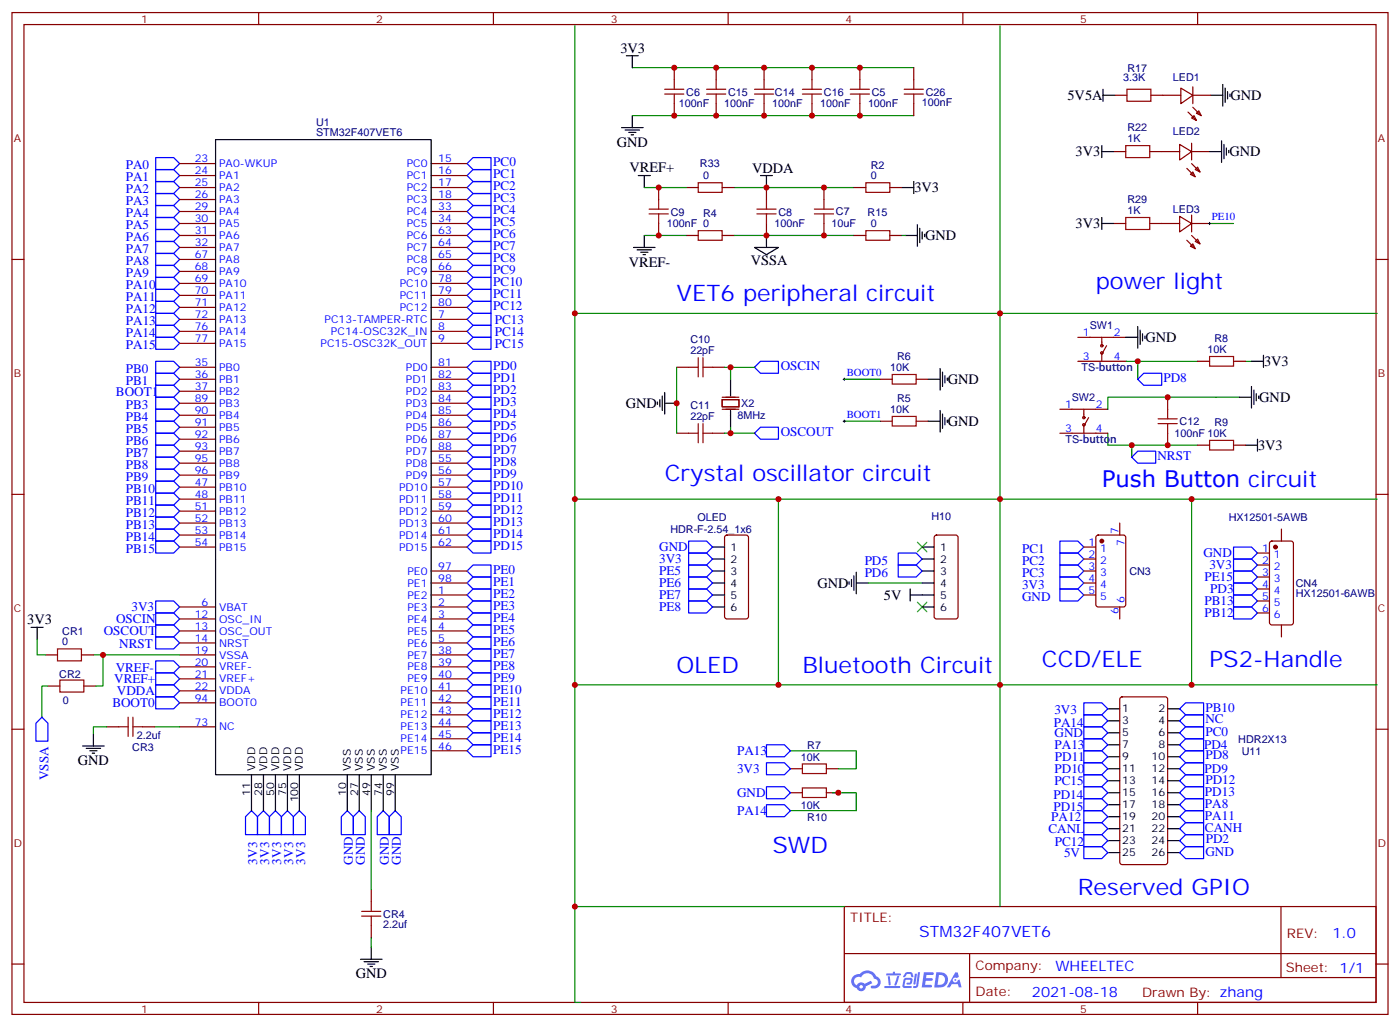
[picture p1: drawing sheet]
<svg xmlns="http://www.w3.org/2000/svg" width="412mm" height="302mm" viewBox="0 0 412 302" stroke-linecap="round" stroke-linejoin="round" font-family="sans-serif">
<g fill="none" stroke="#870000" stroke-width=".35">
<path d="M3.5 3.7h405.4v294.9h-405.4zM7.1 7.2h398.2v287.9h-398.2zM76.2 3.7v3.5M145.3 3.7v3.5M214.5 3.7v3.5M283.6 3.7v3.5M352.8 3.7v3.5M3.5 76.4h3.6M405.3 76.4h3.6M3.5 145.5h3.6M405.3 145.5h3.6M3.5 214.7h3.6"/>
<path d="M405.3 214.7h3.6M248.7 266.9h156.6v28.2h-156.6zM377.3 266.9v20.9M3.5 283.8h3.6M76.2 295.1v3.5M145.3 295.1v3.5M214.5 295.1v3.5M248.7 280.7h156.5M283.6 295.1v3.5M285.6 287.8h119.6M285.6 280.7v14.1M352.8 295.1v3.5"/>
<path d="M405.3 283.8h3.6"/>
</g>
<g fill="#5487ff">
<path d="M272.1 286.2h2.6l.3 .2-.1 .6h-2l-.1 .9h1.6l.4 .4-.4 .4h-1.7l-.2 1.2 1.8 .1 .3 .3-.2 .3-2.9 .1z"/>
<path d="M281.4 286.3h.7l.4 1.3-.7 .3a.74 .74 0 0 0-1.1 .3 .74 .74 0 0 0 .5 1.1 .74 .74 0 0 0 .9-.7l.5-.3 .7 2.4h-.9l-.2-1h-1.9l-.5 1h-.9z"/>
<path d="M269.5 286.7h.6l-.4 2.9a.31 .31 0 0 1-.3 .3 .31 .31 0 0 1-.3-.4z"/>
<path d="M270.4 286.2h.6l-.5 3.9a.89 .89 0 0 1-.7 .7 .89 .89 0 0 1-.9-.3l1-.4z"/>
<path d="M266.8 286.4l.6-.3 1.2 .2 .5 1.2-.6 .2-.4-1-1 .2a.95 .95 0 0 1-1 .8l-.1-.2z"/>
<path d="M266.4 288l1.8-.1a1.04 1.04 0 0 1 .6 1.1 1.04 1.04 0 0 1-.8 .8h-.7a.29 .29 0 0 1-.3-.3 .29 .29 0 0 1 .3-.2l.7-.1 .2-.8-1.4 .1-.4 1.7 1.9 .1a.29 .29 0 0 1 .3 .3 .29 .29 0 0 1-.3 .3l-2-.1-.4-.2 .2-2.1z"/>
<path d="M260.5 290.3h4.4a.3 .3 0 0 1 .3 .3 .3 .3 0 0 1-.3 .3h-4.3z"/>
<path d="M264.3 287.3h.6l-.5 1.7a1.02 1.02 0 0 1-.7 1.2l-.2-.3z"/>
<path d="M261.5 287.4h.6l.3 2.4-.3 .3-.3-.2z"/>
<path d="M261.1 286.6h1.9l.2-.6h.5l-.1 .6h1.5a.29 .29 0 0 1 .3 .3 .29 .29 0 0 1-.3 .2h-3.9z"/>
<path d="M275.8 286.2l-.6 4.5h1.4a2.27 2.27 0 0 0 2.7-2.3 2.27 2.27 0 0 0-2.7-2.2zM276.6 287a1.5 1.5 0 0 1 1.8 1.5 1.5 1.5 0 0 1-1.9 1.4h-.3z"/>
<path d="M251.4 287.4a2.09 2.09 0 0 0 1 3.5 1.37 1.37 0 0 0 1.5 .9 1.37 1.37 0 0 0 1.1-1.4l2-1-.5-.7-1.8 .9a1.4 1.4 0 0 0-2.3 .5 1.32 1.32 0 0 1-.6-1.9 1.32 1.32 0 0 1 1.9-.4 2.02 2.02 0 0 1 2-1.3 2.02 2.02 0 0 1 1.8 1.6 1.09 1.09 0 0 1 1.1 1.4 1.09 1.09 0 0 1-1.6 .7 .41 .41 0 0 0-.5 .3 .41 .41 0 0 0 .4 .5 1.89 1.89 0 0 0 2.4-1.2 1.89 1.89 0 0 0-1.2-2.4 2.98 2.98 0 0 0-5-.6l-1 .1zM253.2 290.5a.52 .52 0 0 1 1 0 .52 .52 0 0 1-1 0z"/>
<circle cx="281.4" cy="288.5" r=".28"/>
</g>
<g fill="none" stroke="#00f" stroke-width=".35">
<path d="M45.9 57h5.3l1.7 1.7-1.7 1.8h-5.3zM45.9 53.4h5.3l1.7 1.8-1.7 1.8h-5.3zM45.9 49.9h5.3l1.7 1.8-1.7 1.7h-5.3zM45.9 46.4h5.3l1.7 1.8-1.7 1.7h-5.3zM137.6 58.7l1.7-1.7h5.3v3.5h-5.3zM137.6 55.2l1.7-1.8h5.3v3.6h-5.3zM137.6 51.7l1.7-1.8h5.3v3.5h-5.3zM137.6 48.2l1.7-1.8h5.3v3.5h-5.3zM45.9 78.1h5.3l1.7 1.8-1.7 1.8h-5.3zM45.9 74.6h5.3l1.7 1.8-1.7 1.7h-5.3zM45.9 71.1h5.3l1.7 1.7-1.7 1.8h-5.3zM45.9 67.6h5.3l1.7 1.7-1.7 1.8h-5.3z"/>
<path d="M45.9 64h5.3l1.7 1.8-1.7 1.8h-5.3zM45.9 60.5h5.3l1.7 1.8-1.7 1.7h-5.3zM137.6 79.9l1.7-1.8h5.3v3.6h-5.3zM137.6 76.4l1.7-1.8h5.3v3.5h-5.3zM137.6 72.8l1.7-1.7h5.3v3.5h-5.3zM137.6 69.3l1.7-1.7h5.3v3.5h-5.3zM137.6 65.8l1.7-1.8h5.3v3.6h-5.3zM137.6 62.3l1.7-1.8h5.3v3.5h-5.3zM45.9 99.3h5.3l1.7 1.8-1.7 1.7h-5.3zM45.9 95.8h5.3l1.7 1.7-1.7 1.8h-5.3zM45.9 92.3h5.3l1.7 1.7-1.7 1.8h-5.3zM45.9 88.7h5.3l1.7 1.8-1.7 1.8h-5.3z"/>
<path d="M45.9 85.2h5.3l1.7 1.8-1.7 1.7h-5.3zM45.9 81.7h5.3l1.7 1.7-1.7 1.8h-5.3zM137.6 97.5l1.7-1.7h5.3v3.5h-5.3zM137.6 94l1.7-1.7h5.3v3.5h-5.3zM137.6 90.5l1.7-1.8h5.3v3.6h-5.3zM137.6 87l1.7-1.8h5.3v3.5h-5.3zM137.6 83.4l1.7-1.7h5.3v3.5h-5.3zM45.9 116.9h5.3l1.7 1.8-1.7 1.8h-5.3zM45.9 113.4h5.3l1.7 1.8-1.7 1.7h-5.3zM45.9 109.9h5.3l1.7 1.8-1.7 1.7h-5.3zM45.9 106.4h5.3l1.7 1.7-1.7 1.8h-5.3zM137.6 101.1l1.7-1.8h5.3v3.5h-5.3z"/>
<path d="M137.6 118.7l1.7-1.8h5.3v3.6h-5.3zM137.6 115.2l1.7-1.8h5.3v3.5h-5.3zM137.6 111.7l1.7-1.8h5.3v3.5h-5.3zM137.6 108.1l1.7-1.7h5.3v3.5h-5.3zM222.2 108.1l1.8-1.7h5.3v3.5h-5.3zM335.1 111.7l1.8-1.8h5.3v3.5h-5.3zM45.9 138.1h5.3l1.7 1.8-1.7 1.7h-5.3zM45.9 134.6h5.3l1.7 1.7-1.7 1.8h-5.3zM45.9 131.1h5.3l1.7 1.7-1.7 1.8h-5.3zM45.9 127.5h5.3l1.7 1.8-1.7 1.8h-5.3zM45.9 124h5.3l1.7 1.8-1.7 1.7h-5.3zM45.9 120.5h5.3l1.7 1.7-1.7 1.8h-5.3z"/>
<path d="M137.6 139.9l1.7-1.8h5.3v3.5h-5.3zM137.6 136.3l1.7-1.7h5.3v3.5h-5.3zM137.6 132.8l1.7-1.7h5.3v3.5h-5.3zM137.6 129.3l1.7-1.8h5.3v3.6h-5.3zM137.6 125.8l1.7-1.8h5.3v3.5h-5.3zM137.6 122.2l1.7-1.7h5.3v3.5h-5.3zM222.2 127.5l1.8-1.7h5.3v3.5h-5.3zM333.4 134.6l1.7-1.8h5.3v3.5h-5.3zM45.9 159.3h5.3l1.7 1.7-1.7 1.8h-5.3zM45.9 155.8h5.3l1.7 1.7-1.7 1.8h-5.3zM45.9 152.2h5.3l1.7 1.8-1.7 1.8h-5.3zM45.9 148.7h5.3l1.7 1.8-1.7 1.7h-5.3z"/>
<path d="M45.9 145.2h5.3l1.7 1.7-1.7 1.8h-5.3zM45.9 141.6h5.3l1.7 1.8-1.7 1.8h-5.3zM137.6 157.5l1.7-1.7h5.3v3.5h-5.3zM137.6 154l1.7-1.8h5.3v3.6h-5.3zM137.6 150.5l1.7-1.8h5.3v3.5h-5.3zM137.6 146.9l1.7-1.7h5.3v3.5h-5.3zM137.6 143.4l1.7-1.8h5.3v3.6h-5.3zM202.8 159.3h5.3l1.8 1.7-1.8 1.8h-5.3zM312.2 159.3h5.3l1.8 1.7-1.8 1.8h-5.3zM45.9 176.9h5.3l1.7 1.8-1.7 1.7h-5.3zM137.6 178.7l1.7-1.8h5.3v3.5h-5.3zM137.6 175.2l1.7-1.8h5.3v3.5h-5.3z"/>
<path d="M137.6 171.6l1.7-1.7h5.3v3.5h-5.3zM137.6 168.1l1.7-1.8h5.3v3.6h-5.3zM137.6 161l1.7-1.7h5.3v3.5h-5.3zM202.8 162.8h5.3l1.8 1.8-1.8 1.7h-5.3zM202.8 166.3h5.3l1.8 1.8-1.8 1.8h-5.3zM202.8 169.9h5.3l1.8 1.7-1.8 1.8h-5.3zM202.8 173.4h5.3l1.8 1.8-1.8 1.7h-5.3zM202.8 176.9h5.3l1.8 1.8-1.8 1.7h-5.3zM264.6 166.3h5.3l1.7 1.8-1.7 1.8h-5.3zM264.6 162.8h5.3l1.7 1.8-1.7 1.7h-5.3zM312.2 162.8h5.3l1.8 1.8-1.8 1.7h-5.3zM312.2 166.3h5.3l1.8 1.8-1.8 1.8h-5.3z"/>
<path d="M312.2 169.9h5.3l1.8 1.7-1.8 1.8h-5.3zM312.2 173.4h5.3l1.8 1.8-1.8 1.7h-5.3zM363.4 178.7h5.3l1.7 1.7-1.7 1.8h-5.3zM363.4 175.2h5.3l1.7 1.7-1.7 1.8h-5.3zM363.4 171.6h5.3l1.7 1.8-1.7 1.8h-5.3zM363.4 168.1h5.3l1.7 1.8-1.7 1.7h-5.3zM363.4 164.6h5.3l1.7 1.7-1.7 1.8h-5.3zM363.4 161h5.3l1.7 1.8-1.7 1.8h-5.3zM45.9 198.1h5.3l1.7 1.7-1.7 1.8h-5.3zM45.9 194.6h5.3l1.7 1.7-1.7 1.8h-5.3zM45.9 187.5h5.3l1.7 1.8-1.7 1.7h-5.3zM45.9 184h5.3l1.7 1.7-1.7 1.8h-5.3z"/>
<path d="M45.9 180.4h5.3l1.7 1.8-1.7 1.8h-5.3zM137.6 199.8l1.7-1.7h5.3v3.5h-5.3zM137.6 196.3l1.7-1.7h5.3v3.5h-5.3zM137.6 192.8l1.7-1.8h5.3v3.6h-5.3zM137.6 189.3l1.7-1.8h5.3v3.5h-5.3zM137.6 185.7l1.7-1.7h5.3v3.5h-5.3zM137.6 182.2l1.7-1.8h5.3v3.6h-5.3zM12.3 211.1l1.8 1.8v5.3h-3.5v-5.3zM45.9 205.1h5.3l1.7 1.8-1.7 1.8h-5.3zM45.9 201.6h5.3l1.7 1.8-1.7 1.7h-5.3zM137.6 217.5l1.7-1.8h5.3v3.6h-5.3zM137.6 214l1.7-1.8h5.3v3.5h-5.3z"/>
<path d="M137.6 210.4l1.7-1.7h5.3v3.5h-5.3zM137.6 206.9l1.7-1.8h5.3v3.6h-5.3zM137.6 203.4l1.7-1.8h5.3v3.5h-5.3zM225.8 219.3h5.3l1.7 1.7-1.7 1.8h-5.3zM319.3 206.9h5.3l1.7 1.8-1.7 1.7h-5.3zM319.3 210.4h5.3l1.7 1.8-1.7 1.8h-5.3zM319.3 214h5.3l1.7 1.7-1.7 1.8h-5.3zM319.3 217.5h5.3l1.7 1.8-1.7 1.7h-5.3zM347.5 208.7l1.7-1.8h5.3v3.5h-5.3zM347.5 219.3l1.7-1.8h5.3v3.5h-5.3zM347.5 215.7l1.7-1.7h5.3v3.5h-5.3zM347.5 212.2l1.7-1.8h5.3v3.6h-5.3z"/>
<path d="M74.1 238.7l1.7 1.7v5.3h-3.5v-5.3zM77.6 238.7l1.8 1.7v5.3h-3.6v-5.3zM81.1 238.7l1.8 1.7v5.3h-3.5v-5.3zM84.7 238.7l1.7 1.7v5.3h-3.5v-5.3zM88.2 238.7l1.8 1.7v5.3h-3.6v-5.3zM102.3 238.7l1.8 1.7v5.3h-3.6v-5.3zM105.8 238.7l1.8 1.7v5.3h-3.5v-5.3zM112.9 238.7l1.8 1.7v5.3h-3.6v-5.3zM116.4 238.7l1.8 1.7v5.3h-3.5v-5.3zM137.6 221l1.7-1.7h5.3v3.5h-5.3zM225.8 231.6h5.3l1.7 1.8-1.7 1.7h-5.3zM225.8 224.5h5.3l1.7 1.8-1.7 1.8h-5.3z"/>
<path d="M225.8 236.9h5.3l1.7 1.8-1.7 1.7h-5.3zM319.3 238.7h5.3l1.7 1.7-1.7 1.8h-5.3zM319.3 235.1h5.3l1.7 1.8-1.7 1.8h-5.3zM319.3 231.6h5.3l1.7 1.8-1.7 1.7h-5.3zM319.3 228.1h5.3l1.7 1.7-1.7 1.8h-5.3zM319.3 221h5.3l1.7 1.8-1.7 1.7h-5.3zM319.3 224.5h5.3l1.7 1.8-1.7 1.8h-5.3zM347.5 229.8l1.7-1.7h5.3v3.5h-5.3zM347.5 233.4l1.7-1.8h5.3v3.5h-5.3zM347.5 236.9l1.7-1.8h5.3v3.6h-5.3zM347.5 222.8l1.7-1.8h5.3v3.5h-5.3zM347.5 226.3l1.7-1.8h5.3v3.6h-5.3z"/>
<path d="M319.3 249.2h5.3l1.7 1.8-1.7 1.8h-5.3zM319.3 245.7h5.3l1.7 1.8-1.7 1.7h-5.3zM319.3 242.2h5.3l1.7 1.7-1.7 1.8h-5.3zM347.5 251l1.7-1.8h5.3v3.6h-5.3zM347.5 247.5l1.7-1.8h5.3v3.5h-5.3zM347.5 240.4l1.7-1.7h5.3v3.5h-5.3zM347.5 243.9l1.7-1.7h5.3v3.5h-5.3z"/>
</g>
<g fill="none" stroke="#870000" stroke-width=".35">
<path d="M198.6 19.9v3.6M211 19.9v3.6M225.1 19.9v3.6M239.2 19.9v3.6M253.3 19.9v3.6M269.2 19.9v3.6M198.6 30.5v3.5M211 30.5v3.5M225.1 30.5v3.5M239.2 30.5v3.5M253.3 30.5v3.5M269.2 30.5v3.5"/>
<path d="M328.4 28h3.6M339 28h8.8M347.8 25.9l3.6 2.1-3.6 2.5zM350 33l2.4 2.5M351 34.7l.7-.7 .7 1.5zM351.4 28h5.3M351.4 31.6l2.4 2.4M351.4 25.6v4.9M352.4 33.3l.7-.7 .7 1.4zM52.9 48.2h10.6M52.9 51.7h10.6M52.9 55.2h10.6"/>
<path d="M52.9 58.7h10.6M127 48.2h10.6M127 51.7h10.6M127 55.2h10.6M127 58.7h10.6M194 55.2v3.5M202.1 55.2h3.6M212.7 55.2h3.6M225.8 55.2v3.5M242.7 55.2v3.5M251.5 55.2h3.6M262.1 55.2h3.5"/>
<path d="M328.1 44.6h3.5M338.7 44.6h8.8M347.5 42.5l3.5 2.1-3.5 2.5zM349.6 49.6l2.5 2.4M351 48.2l2.5 2.4M351 44.6h5.3M351 42.2v4.9M351.4 50.6l.7 1.4-1.4-.7zM352.8 49.2l.7 1.4-1.4-.7zM52.9 62.3h10.6M52.9 65.8h10.6M52.9 69.3h10.6"/>
<path d="M52.9 72.8h10.6M52.9 76.4h10.6M52.9 79.9h10.6M127 62.3h10.6M127 65.8h10.6M127 69.3h10.6M127 72.8h10.6M127 76.4h10.6M127 79.9h10.6M194 65.8v3.5M202.1 69.3h3.6M212.7 69.3h3.6"/>
<path d="M225.8 65.8v3.5M242.7 65.8v3.5M251.5 69.3h3.6M262.1 69.3h3.5M328.1 65.8h3.5M338.7 65.8h8.8M347.5 63.7l3.5 2.1-3.5 2.5zM349.6 70.7l2.5 2.5M351 65.8h5.3M351 63.3v5M351 69.3l2.5 2.5M351.4 71.8l.7 1.4-1.4-.7z"/>
<path d="M352.8 70.4l.7 1.4-1.4-.7zM52.9 94h10.6M52.9 97.5h10.6M52.9 83.4h10.6M52.9 87h10.6M52.9 90.5h10.6M127 94h10.6M127 97.5h10.6M127 83.4h10.6M127 87h10.6M127 90.5h10.6M317.5 99.3h14.1"/>
<path d="M324.6 99.3v2.5M52.9 101.1h10.6M52.9 108.1h10.6M52.9 111.7h10.6M52.9 115.2h10.6M52.9 118.7h10.6M127 101.1h10.6M127 108.1h10.6M127 111.7h10.6M127 115.2h10.6M127 118.7h10.6M199.3 108.1h3.5"/>
<path d="M209.9 108.1h3.5M212.7 117.7h5v2.1h-5zM212.7 116.9h5M259.3 111.7h3.5M269.9 111.7h3.5M317.5 106.4h14.1M324.6 103.9v2.5M326 101.8l-1.4 2.4M344 116.9v3.6M352.8 106.4h3.5M363.4 106.4h3.5M52.9 122.2h10.6"/>
<path d="M52.9 125.8h10.6M52.9 129.3h10.6M52.9 132.8h10.6M52.9 136.3h10.6M52.9 139.9h10.6M127 122.2h10.6M127 125.8h10.6M127 129.3h10.6M127 132.8h10.6M127 136.3h10.6M127 139.9h10.6M199.3 127.5h3.5"/>
<path d="M209.9 127.5h3.5M212.7 120.5h5M259.3 124h3.5M269.9 124h3.5M312.2 127.5h14.1M312.2 120.5h14.1M319.3 120.5v2.4M319.3 125.1v2.4M320.7 122.9l-1.4 2.5M344 127.5v3.6M352.8 131.1h3.5M363.4 131.1h3.5"/>
<path d="M52.9 143.4h10.6M52.9 146.9h10.6M52.9 150.5h10.6M52.9 154h10.6M52.9 157.5h10.6M127 143.4h10.6M127 146.9h10.6M127 150.5h10.6M127 154h10.6M127 157.5h10.6M213.7 157.7l.4-.2h5.7l.6 .4 .1 23.6-.5 .7h-5.9l-.6-.5-.1-23.5zM275.4 157.7l.5-.2h5.6l.7 .4v23.6l-.4 .7h-5.9l-.7-.5v-23.5z"/>
<path d="M323 157.7l.5-.2h7.4l.7 .4v20.1l-.5 .6-7.6 .1-.7-.5v-20zM329.8 154v3.5M374.2 159.5l.4-.2h5.7l.6 .4 .1 23.6-.5 .6-5.9 .1-.6-.5-.1-23.5zM377.5 155.8v3.5M52.9 178.7h10.6M52.9 161h10.6M127 175.2h10.6M127 178.7h10.6M127 161h10.6M127 168.1h10.6M127 171.6h10.6M319.3 175.2h3.5"/>
<path d="M319.3 161h3.5M319.3 168.1h3.5M319.3 171.6h3.5M319.3 164.6h3.5M329.8 178.7v3.5M370.4 162.8h3.5M370.4 166.3h3.5M370.4 169.9h3.5M370.4 173.4h3.5M370.4 176.9h3.5M13.4 192.8h3.5M24 192.8h3.5"/>
<path d="M52.9 182.2h10.6M52.9 185.7h10.6M52.9 189.3h10.6M52.9 192.8h10.6M52.9 196.3h10.6M52.9 199.8h10.6M127 182.2h10.6M127 185.7h10.6M127 189.3h10.6M127 192.8h10.6M127 196.3h10.6M127 199.8h10.6"/>
<path d="M370.4 180.4h3.5M377.5 184v3.5M14.1 202h3.5M24.7 202h3.5M31.4 214h3.5M42 214h3.5M52.9 203.4h10.6M52.9 214h10.6M52.9 206.9h10.6M127 203.4h10.6M127 214h10.6M127 206.9h10.6"/>
<path d="M127 210.4h10.6M127 217.5h10.6M330.1 205.3l.5-.2h12.7l.6 .5 .1 48.2-.5 .7h-12.9l-.7-.4-.1-48.3zM127 221h10.6M232.8 226.3h3.6M232.8 233.4h3.6M243.4 226.3h3.5M243.4 233.4h3.5M109.4 261.9v3.6M109.4 272.5v3.5"/>
<circle cx="324.6" cy="101.8" r=".35"/>
<circle cx="324.6" cy="103.9" r=".35"/>
<circle cx="319.3" cy="125.1" r=".35"/>
<circle cx="319.3" cy="122.9" r=".35"/>
</g>
<g fill="none" stroke="#000" stroke-width=".35">
<path d="M184.5 16.4h3.5M186.3 16.4v3.5M183.1 37.6h6.3M184.1 38.3h4.3M185.2 39h2.1M185.9 39.7h.7M186.3 34v3.6M324.9 28h3.5M324.9 26.3v3.5M356.7 28h3.5M360.2 24.9v6.3M360.9 25.9v4.3"/>
<path d="M361.6 27v2.1M362.3 27.7v.7M63.5 41.1h63.5v187h-63.5zM188 51.7h3.6M189.8 51.7v3.5M224 51.7h3.5M225.8 51.7v3.5M265.6 55.2h3.6M269.2 53.4v3.6M324.6 44.6h3.5M324.6 42.9v3.5M356.3 44.6h3.5"/>
<path d="M359.8 41.5v6.3M360.5 42.5v4.2M361.2 43.6v2.1M361.9 44.3v.7M186.6 72.8h6.4M187.7 73.6h4.2M188.7 74.3h2.2M189.4 75h.7M189.8 69.3v3.5M222.2 72.8h7.1l-3.5 2.2zM225.8 69.3v3.5M266.7 69.3h3.5"/>
<path d="M270.2 66.1v6.4M270.9 67.2v4.2M271.6 68.3v2.1M272.3 69v.7M324.6 64v3.6M324.6 65.8h3.5M331.6 99.3h3.5M335.1 96.1v6.4M335.8 97.2v4.2M336.5 98.2v2.2M337.3 99v.7M193.7 118.4v.7"/>
<path d="M194.4 117.7v2.1M195.1 116.6v4.2M195.8 118.7h3.5M195.8 115.5v6.4M215.2 111.7v4.9M273.4 111.7h3.5M276.9 108.5v6.3M277.6 109.5v4.3M278.3 110.6v2.1M279 111.3v.7M365.1 116.9h3.6M368.7 106.4h3.5"/>
<path d="M368.7 113.8v6.3M369.4 114.8v4.3M370.1 115.9v2.1M370.8 116.6v.7M372.2 104.6v3.5M215.2 120.8v5M273.4 124h3.5M276.9 120.8v6.4M277.6 121.9v4.2M278.3 122.9v2.2M279 123.6v.8M366.9 131.1h3.5"/>
<path d="M370.4 129.3v3.5M209.9 161h3.5M209.9 164.6h3.5M209.9 168.1h3.5M209.9 171.6h3.5M209.9 175.2h3.5M209.9 178.7h3.5M250.1 171.3v.7M250.8 170.6v2.1M251.5 169.5v4.2M252.2 171.6h3.6M252.2 168.5v6.3"/>
<path d="M268.1 175.2h7.1M268.1 173.4v3.5M271.6 161h3.6M271.6 164.6h3.6M271.6 168.1h3.6M271.6 171.6h3.6M271.6 178.7h3.6M9.2 184.7h3.5M10.9 184.7v3.5M24.3 219.6h6.4M27.5 216.1v3.5M326.3 208.7h3.5"/>
<path d="M326.3 212.2h3.5M326.3 215.7h3.5M326.3 219.3h3.5M344 208.7h3.5M344 212.2h3.5M344 215.7h3.5M344 219.3h3.5M25.4 220.3h4.2M26.5 221h2.1M27.2 221.7h.7M74.1 228.1v10.6M77.6 228.1v10.6"/>
<path d="M81.1 228.1v10.6M84.7 228.1v10.6M88.2 228.1v10.6M102.3 228.1v10.6M105.8 228.1v10.6M109.4 228.1v10.6M112.9 228.1v10.6M116.4 228.1v10.6M326.3 222.8h3.5M326.3 226.3h3.5M326.3 229.8h3.5M326.3 233.4h3.5"/>
<path d="M326.3 236.9h3.5M344 222.8h3.5M344 226.3h3.5M344 229.8h3.5M344 233.4h3.5M344 236.9h3.5M326.3 240.4h3.5M326.3 243.9h3.5M326.3 247.5h3.5M326.3 251h3.5M344 240.4h3.5M344 243.9h3.5"/>
<path d="M344 247.5h3.5M344 251h3.5M109.4 278.9v3.5M106.2 282.4h6.3M107.2 283.1h4.3M108.3 283.8h2.1M109 284.5h.7"/>
</g>
<g fill="none" stroke="#008700" stroke-width=".35">
<path d="M169.3 7.6v287.5h1.8M186.3 19.9h82.9M294.6 7.6v259.3M186.3 34h82.9M189.8 55.2h12.3M216.3 55.2h35.2M189.8 69.3h12.3M216.3 69.3h35.2M265.6 69.3h1.1M356.3 65.8h7.1M169.3 92.3h236.4M199.3 108.1v19.4"/>
<path d="M213.4 108.1h8.8M215.2 108.1v3.6M248.7 111.7h10.6M331.6 106.4h3.5M352.8 106.4h-17.7v5.3M365.1 116.9h-38.8v3.6M366.9 106.4h1.8M213.4 127.5h8.8M215.2 125.8v1.7M248.7 124h10.6M326.3 127.5v3.6h26.5M333.4 131.1v3.5"/>
<path d="M169.3 146.9h236.4M229.3 146.9v54.7M351 146.9v54.7M255.8 171.6h15.8M10.9 188.2v4.6h2.5M27.5 192.8h25.4M30.3 192.8v9.2h-2.1M14.1 202h-1.8v9.1M31.4 214h-3.9v2.1M45.5 214h7.4M169.3 201.6h236.4M109.4 238.7v23.2"/>
<path d="M232.8 221h19.4v5.3h-5.3M245.2 233.4h7v5.3h-19.4M109.4 276v2.9M169.3 266.9h79.4"/>
</g>
<g fill="none" stroke="#a10000" stroke-width=".35">
<path d="M195.8 27.7h5.6M195.8 26.3h5.6M198.6 23.5v2.8M198.6 27.7v2.8M208.1 27.7h5.7M208.1 26.3h5.7M211 23.5v2.8M211 27.7v2.8M222.2 27.7h5.7M222.2 26.3h5.7M225.1 23.5v2.8M225.1 27.7v2.8"/>
<path d="M236.4 27.7h5.6M236.4 26.3h5.6M239.2 23.5v2.8M239.2 27.7v2.8M250.5 27.7h5.6M250.5 26.3h5.6M253.3 23.5v2.8M253.3 27.7v2.8M266.3 27.7h5.7M266.3 26.3h5.7M269.2 23.5v2.8M269.2 27.7v2.8"/>
<path d="M332 26.3h7v3.5h-7zM194 58.7v2.9M205.7 53.8h7v2.8h-7zM225.8 58.7v2.9M242.7 58.7v2.9M255.1 53.8h7v2.8h-7zM331.6 42.9h7.1v3.5h-7.1zM191.2 63h5.6M191.2 61.6h5.6M194 63v2.8M205.7 67.9h7v2.8h-7zM223 63h5.6"/>
<path d="M223 61.6h5.6M225.8 63v2.8M239.9 63h5.6M239.9 61.6h5.6M242.7 63v2.8M255.1 67.9h7v2.8h-7zM331.6 64h7.1v3.6h-7.1zM202.8 108.1h2.9M205.7 105.3v5.6M207.1 105.3v5.6M207.1 108.1h2.8M262.8 110.2h7.1v2.9h-7.1z"/>
<path d="M356.3 105h7.1v2.8h-7.1zM202.8 127.5h2.9M205.7 124.7v5.7M207.1 124.7v5.7M207.1 127.5h2.8M262.8 122.6h7.1v2.8h-7.1zM341.1 124.7h5.7M341.1 123.3h5.7M344 120.5v2.8M344 124.7v2.8M356.3 129.6h7.1v2.9h-7.1zM16.9 191h7.1v3.6h-7.1z"/>
<path d="M17.6 200.2h7.1v3.5h-7.1zM34.9 214h2.8M37.7 211.1v5.7M39.2 211.1v5.7M39.2 214h2.8M236.4 224.9h7v2.8h-7zM236.4 232h7v2.8h-7zM106.5 269.7h5.7M106.5 268.3h5.7M109.4 265.5v2.8M109.4 269.7v2.8"/>
</g>
<path d="M356 65.8h.7M356.3 65.4v.7M248.4 111.7h.7M248.7 111.3v.7M248.4 124h.7M248.7 123.6v.8" fill="none" stroke="#000" stroke-width=".29"/>
<path d="M270.2 159.6l2.8 2.9M273 159.6l-2.8 2.9M270.2 177.3l2.8 2.8M273 177.3l-2.8 2.8" fill="none" stroke="#3c3" stroke-width=".35"/>
<g fill="#870000" stroke="#870000" stroke-width=".35">
<circle cx="324.6" cy="159.3" r=".53"/>
<circle cx="375.7" cy="161" r=".53"/>
</g>
<g fill="#c00">
<circle cx="239.2" cy="34" r=".88"/>
<circle cx="253.3" cy="34" r=".88"/>
<circle cx="253.3" cy="19.9" r=".88"/>
<circle cx="239.2" cy="19.9" r=".88"/>
<circle cx="225.1" cy="34" r=".88"/>
<circle cx="225.1" cy="19.9" r=".88"/>
<circle cx="211" cy="34" r=".88"/>
<circle cx="211" cy="19.9" r=".88"/>
<circle cx="198.6" cy="34" r=".88"/>
<circle cx="198.6" cy="19.9" r=".88"/>
<circle cx="225.8" cy="55.2" r=".88"/>
<circle cx="225.8" cy="69.3" r=".88"/>
<circle cx="194" cy="55.2" r=".88"/>
<circle cx="242.7" cy="69.3" r=".88"/>
<circle cx="242.7" cy="55.2" r=".88"/>
<circle cx="194" cy="69.3" r=".88"/>
<circle cx="215.2" cy="127.5" r=".88"/>
<circle cx="215.2" cy="108.1" r=".88"/>
<circle cx="344" cy="131.1" r=".88"/>
<circle cx="344" cy="116.9" r=".88"/>
<circle cx="333.4" cy="131.1" r=".88"/>
<circle cx="335.1" cy="106.4" r=".88"/>
<circle cx="246.9" cy="233.4" r=".88"/>
<circle cx="199.3" cy="118.7" r=".88"/>
<circle cx="169.3" cy="92.3" r=".88"/>
<circle cx="294.6" cy="92.3" r=".88"/>
<circle cx="169.3" cy="146.9" r=".88"/>
<circle cx="169.3" cy="201.6" r=".88"/>
<circle cx="351" cy="201.6" r=".88"/>
<circle cx="351" cy="146.9" r=".88"/>
<circle cx="294.6" cy="146.9" r=".88"/>
<circle cx="294.6" cy="201.6" r=".88"/>
<circle cx="169.3" cy="266.9" r=".88"/>
<circle cx="229.3" cy="146.9" r=".88"/>
<circle cx="229.3" cy="201.6" r=".88"/>
<circle cx="30.3" cy="192.8" r=".88"/>
</g>
<g font-size="6.7" fill="#00f">
<text x="199.3" y="88.7">VET6 peripheral circuit</text>
<text x="322.8" y="85.2">power light</text>
<text x="195.8" y="141.6">Crystal oscillator circuit</text>
<text x="324.6" y="143.4">Push Button circuit</text>
<text x="306.9" y="196.3">CCD/ELE</text>
<text x="356.3" y="196.3">PS2-Handle</text>
<text x="199.3" y="198.1">OLED</text>
<text x="236.4" y="198.1">Bluetooth Circuit</text>
<text x="227.5" y="251">SWD</text>
<text x="317.5" y="263.3">Reserved GPIO</text>
</g>
<text font-size="4.6" fill="#00f" x="270.8" y="275.9">STM32F407VET6</text>
<g font-size="4.2">
<text x="182.7" y="15.7">3V3</text>
<text x="314.4" y="29.5">5V5A</text>
<text x="362.5" y="29.5">GND</text>
<text x="181.7" y="43.2">GND</text>
<text x="316.8" y="46.1">3V3</text>
<text x="362.1" y="46.1">GND</text>
<text x="185.4" y="50.6">VREF+</text>
<text x="221.5" y="51">VDDA</text>
<text x="269.3" y="56.6">3V3</text>
<text x="272.5" y="70.8">GND</text>
<text x="316.8" y="67.2">3V3</text>
<text x="185.2" y="78.5">VREF-</text>
<text x="221.2" y="78.1">VSSA</text>
<text x="337.4" y="100.7">GND</text>
<text x="372.4" y="107.8">3V3</text>
<text x="279.2" y="113.1">GND</text>
<text x="370.9" y="118.4">GND</text>
<text x="184.3" y="120.2">GND</text>
<text x="279.2" y="125.4">GND</text>
<text x="370.6" y="132.5">3V3</text>
<text x="240.8" y="173">GND</text>
<text x="260.4" y="176.6">5V</text>
<text x="8" y="183.6">3V3</text>
<text x="22.9" y="225.2">GND</text>
<text x="104.8" y="288">GND</text>
</g>
<g font-size="4.2" fill="#00f">
<text x="392.5" y="276.1">1.0</text>
<text x="310.9" y="285.7">WHEELTEC</text>
<text x="304" y="293.5">2021-08-18</text>
</g>
<g font-size="3.9" fill="#00f">
<text x="37" y="49.8">PA0</text>
<text x="37.1" y="53.4">PA1</text>
<text x="145.3" y="52.5">PC1</text>
<text x="145.3" y="49">PC0</text>
<text x="37.1" y="56.9">PA2</text>
<text x="145.3" y="59.6">PC3</text>
<text x="145.3" y="56.1">PC2</text>
<text x="37.1" y="63.9">PA4</text>
<text x="37.1" y="60.4">PA3</text>
<text x="145.3" y="63.1">PC4</text>
<text x="37.1" y="71">PA6</text>
<text x="37.1" y="67.5">PA5</text>
<text x="145.3" y="70.2">PC6</text>
<text x="145.3" y="66.6">PC5</text>
<text x="37.1" y="74.5">PA7</text>
<text x="145.3" y="77.2">PC8</text>
<text x="145.3" y="73.7">PC7</text>
<text x="37.1" y="81.6">PA9</text>
<text x="37.1" y="78">PA8</text>
<text x="145.3" y="80.8">PC9</text>
<text x="37.1" y="85.1">PA10</text>
<text x="37.1" y="88.6">PA11</text>
<text x="145.3" y="87.8">PC11</text>
<text x="145.3" y="84.3">PC10</text>
<text x="37.1" y="92.2">PA12</text>
<text x="37.1" y="95.7">PA13</text>
<text x="145.3" y="91.3">PC12</text>
<text x="145.8" y="95.3">PC13</text>
<text x="37.1" y="99.2">PA14</text>
<text x="145.8" y="98.8">PC14</text>
<text x="37.1" y="102.7">PA15</text>
<text x="145.8" y="102.3">PC15</text>
<text x="37.1" y="113.3">PB1</text>
<text x="37.1" y="109.8">PB0</text>
<text x="145.3" y="112.5">PD1</text>
<text x="145.3" y="109">PD0</text>
<text x="230" y="109">OSCIN</text>
<text x="342.7" y="112.5">PD8</text>
<text x="34.2" y="116.5">BOOT1</text>
<text x="145.3" y="119.6">PD3</text>
<text x="145.3" y="116">PD2</text>
<text x="37.1" y="123.9">PB4</text>
<text x="37.1" y="120.4">PB3</text>
<text x="145.3" y="123.1">PD4</text>
<text x="37.1" y="131">PB6</text>
<text x="37.1" y="127.4">PB5</text>
<text x="145.3" y="130.1">PD6</text>
<text x="145.3" y="126.6">PD5</text>
<text x="230" y="128.4">OSCOUT</text>
<text x="37.1" y="134.5">PB7</text>
<text x="145.3" y="137.2">PD8</text>
<text x="145.3" y="133.7">PD7</text>
<text x="340.9" y="135.4">NRST</text>
<text x="37.1" y="141.5">PB9</text>
<text x="37.1" y="138">PB8</text>
<text x="145.3" y="140.7">PD9</text>
<text x="37.1" y="145.1">PB10</text>
<text x="37.1" y="148.6">PB11</text>
<text x="145.3" y="147.8">PD11</text>
<text x="145.3" y="144.3">PD10</text>
<text x="37.1" y="155.6">PB13</text>
<text x="37.1" y="152.1">PB12</text>
<text x="145.3" y="154.8">PD13</text>
<text x="145.3" y="151.3">PD12</text>
<text x="37.1" y="159.2">PB14</text>
<text x="145.3" y="161.9">PD15</text>
<text x="145.3" y="158.4">PD14</text>
<text x="37.1" y="162.7">PB15</text>
<text x="194.2" y="162.3">GND</text>
<text x="194.2" y="165.8">3V3</text>
<text x="254.7" y="166.3">PD5</text>
<text x="301.1" y="162.8">PC1</text>
<text x="301.1" y="166.3">PC2</text>
<text x="354.5" y="164.1">GND</text>
<text x="356.2" y="167.6">3V3</text>
<text x="145.3" y="172.5">PE1</text>
<text x="145.3" y="169">PE0</text>
<text x="194.2" y="169.4">PE5</text>
<text x="194.2" y="172.9">PE6</text>
<text x="254.7" y="169.9">PD6</text>
<text x="301.1" y="169.8">PC3</text>
<text x="301.1" y="173.4">3V3</text>
<text x="354.8" y="171.1">PE15</text>
<text x="38.7" y="180">3V3</text>
<text x="145.3" y="179.5">PE3</text>
<text x="145.3" y="176">PE2</text>
<text x="194.2" y="176.4">PE7</text>
<text x="194.2" y="179.9">PE8</text>
<text x="301.1" y="176.9">GND</text>
<text x="354.8" y="178.2">PB13</text>
<text x="356.5" y="174.6">PD3</text>
<text x="34.2" y="183.5">OSCIN</text>
<text x="145.3" y="183.1">PE4</text>
<text x="354.8" y="181.7">PB12</text>
<text x="30.6" y="187">OSCOUT</text>
<text x="35.1" y="190.9">NRST</text>
<text x="145.3" y="190.1">PE6</text>
<text x="145.3" y="186.6">PE5</text>
<text x="34.1" y="197.9">VREF-</text>
<text x="145.3" y="197.2">PE8</text>
<text x="145.3" y="193.6">PE7</text>
<text x="33.6" y="201.1">VREF+</text>
<text x="145.3" y="200.7">PE9</text>
<text x="33.1" y="208.2">BOOT0</text>
<text x="34.4" y="204.6">VDDA</text>
<text x="145.3" y="207.8">PE11</text>
<text x="145.3" y="204.2">PE10</text>
<text x="355.1" y="209.5">PB10</text>
<text x="145.3" y="214.8">PE13</text>
<text x="145.3" y="211.3">PE12</text>
<text x="310.4" y="214">PA14</text>
<text x="310.6" y="210.3">3V3</text>
<text x="355.1" y="212.9">NC</text>
<text x="145.3" y="221.9">PE15</text>
<text x="145.3" y="218.3">PE14</text>
<text x="310.6" y="217">GND</text>
<text x="310.6" y="220.5">PA13</text>
<text x="354.7" y="220.5">PD4</text>
<text x="355.1" y="216.6">PC0</text>
<text x="217.1" y="227.6">3V3</text>
<text x="217.1" y="222.3">PA13</text>
<text x="310.6" y="227.6">PD10</text>
<text x="310.7" y="224">PD11</text>
<text x="354.8" y="227.6">PD9</text>
<text x="355.1" y="223.5">PD8</text>
<text x="14.3" y="229.7" transform="rotate(-90 14.3 229.7)">VSSA</text>
<text x="310.6" y="231.1">PC15</text>
<text x="355.1" y="230.7">PD12</text>
<text x="217.1" y="234.6">GND</text>
<text x="217.1" y="239.9">PA14</text>
<text x="310.3" y="238.7">PD15</text>
<text x="310.3" y="235.1">PD14</text>
<text x="354.9" y="234.2">PD13</text>
<text x="354.9" y="237.7">PA8</text>
<text x="308.9" y="245.2">CANL</text>
<text x="309.7" y="241.7">PA12</text>
<text x="354.9" y="241.3">PA11</text>
<text x="355" y="244.9">CANH</text>
<text x="310.7" y="249.1">PC12</text>
<text x="355.1" y="251.9">GND</text>
<text x="355.2" y="248.2">PD2</text>
<text x="75.8" y="254.5" transform="rotate(-90 75.8 254.5)">3V3</text>
<text x="79.3" y="254.5" transform="rotate(-90 79.3 254.5)">3V3</text>
<text x="82.8" y="254.5" transform="rotate(-90 82.8 254.5)">3V3</text>
<text x="86.3" y="254.5" transform="rotate(-90 86.3 254.5)">3V3</text>
<text x="89.9" y="254.5" transform="rotate(-90 89.9 254.5)">3V3</text>
<text x="104" y="254.5" transform="rotate(-90 104 254.5)">GND</text>
<text x="107.5" y="254.5" transform="rotate(-90 107.5 254.5)">GND</text>
<text x="114.6" y="254.5" transform="rotate(-90 114.6 254.5)">GND</text>
<text x="118.1" y="254.5" transform="rotate(-90 118.1 254.5)">GND</text>
<text x="313.4" y="252.3">5V</text>
</g>
<g font-size="3.9" fill="#800">
<text x="250.5" y="271.5">TITLE:</text>
<text x="379.1" y="276.1">REV:</text>
<text x="287.4" y="285.7">Company:</text>
<text x="378.7" y="286.3">Sheet: 1/1</text>
<text x="287.4" y="293.3">Date:</text>
<text x="336.4" y="293.4">Drawn By: zhang</text>
</g>
<g font-size="3.2" fill="#800">
<text x="41.6" y="6.7">1</text>
<text x="110.8" y="6.7">2</text>
<text x="179.9" y="6.7">3</text>
<text x="249.1" y="6.7">4</text>
<text x="318.2" y="6.7">5</text>
<text x="4.1" y="41.8">A</text>
<text x="405.9" y="41.8">A</text>
<text x="4.1" y="110.9">B</text>
<text x="405.9" y="110.9">B</text>
<text x="4.1" y="180.1">C</text>
<text x="405.9" y="180.1">C</text>
<text x="4.1" y="249.2">D</text>
<text x="405.9" y="249.2">D</text>
<text x="41.6" y="298.1">1</text>
<text x="110.8" y="298.1">2</text>
<text x="179.9" y="298.1">3</text>
<text x="249.1" y="298.1">4</text>
<text x="318.2" y="298.1">5</text>
</g>
<g font-size="3.2" fill="#000080">
<text x="330.9" y="23.9">3.3K</text>
<text x="332.1" y="21.1">R17</text>
<text x="345.5" y="23.9">LED1</text>
<text x="202.1" y="28.2">C6</text>
<text x="214.5" y="28.2">C15</text>
<text x="228.3" y="28.1">C14</text>
<text x="242.7" y="28.2">C16</text>
<text x="256.8" y="28.2">C5</text>
<text x="272.7" y="28.2">C26</text>
<text x="199.9" y="31.6">100nF</text>
<text x="213.4" y="31.6">100nF</text>
<text x="227.5" y="31.6">100nF</text>
<text x="241.6" y="31.6">100nF</text>
<text x="255.7" y="31.6">100nF</text>
<text x="271.6" y="31.3">100nF</text>
<text x="93.1" y="40">STM32F407VET6</text>
<text x="93.1" y="37.1">U1</text>
<text x="332.1" y="41.8">1K</text>
<text x="332.1" y="38.6">R22</text>
<text x="345.5" y="39.8">LED2</text>
<text x="206.2" y="49.3">R33</text>
<text x="207.1" y="52.7">0</text>
<text x="256.5" y="52.7">0</text>
<text x="256.5" y="49.6">R2</text>
<text x="332.1" y="59.8">R29</text>
<text x="197.6" y="63.4">C9</text>
<text x="207.1" y="63.7">R4</text>
<text x="229.3" y="63.4">C8</text>
<text x="246.2" y="63.4">C7</text>
<text x="255.6" y="63.7">R15</text>
<text x="332.1" y="63">1K</text>
<text x="345.5" y="62.7">LED3</text>
<text x="196.4" y="66.9">100nF 0</text>
<text x="228.2" y="66.9">100nF</text>
<text x="245" y="66.9">10uF</text>
<text x="256.5" y="66.9">0</text>
<text x="203.4" y="101">C10</text>
<text x="321" y="96.9">SW1</text>
<text x="357.7" y="100.7">R8</text>
<text x="203.4" y="104.2">22pF</text>
<text x="264.2" y="106">R6</text>
<text x="355.7" y="103.9">10K</text>
<text x="262.2" y="109.3">10K</text>
<text x="318.6" y="109.3">TS-button</text>
<text x="218.4" y="119.8">X2</text>
<text x="264.2" y="118.3">R5</text>
<text x="315.7" y="118.1">SW2</text>
<text x="203.4" y="123.6">22pF</text>
<text x="203.4" y="120.4">C11</text>
<text x="217.2" y="123.3">8MHz</text>
<text x="262.2" y="121.7">10K</text>
<text x="347.5" y="125.2">C12</text>
<text x="357.7" y="125.4">R9</text>
<text x="313.9" y="130.5">TS-button</text>
<text x="346" y="128.6">100nF 10K</text>
<text x="205.4" y="153.4">OLED</text>
<text x="274.4" y="153.2">H10</text>
<text x="361.9" y="153.4">HX12501-5AWB</text>
<text x="197.5" y="156.8">HDR-F-2.54_1x6</text>
<text x="332.7" y="169.2">CN3</text>
<text x="381.7" y="172.7">CN4</text>
<text x="381.7" y="175.9">HX12501-6AWB</text>
<text x="18.4" y="190">0</text>
<text x="18.4" y="186.8">CR1</text>
<text x="17.4" y="199.6">CR2</text>
<text x="18.5" y="207.3">0</text>
<text x="39" y="221.1">CR3</text>
<text x="40.4" y="217.6">2.2uf</text>
<text x="237.8" y="220.6">R7</text>
<text x="364.8" y="218.6">HDR2X13</text>
<text x="235.9" y="223.9">10K</text>
<text x="365.8" y="222.2">U11</text>
<text x="235.9" y="238">10K</text>
<text x="237.8" y="241.6">R10</text>
<text x="112.9" y="273.3">2.2uf</text>
<text x="112.9" y="270.1">CR4</text>
</g>
<g font-size="3.2" fill="#00f">
<text x="57.4" y="47.8">23</text>
<text x="129.1" y="47.8">15</text>
<text x="57.4" y="51.3">24</text>
<text x="64.6" y="49.2">PA0-WKUP</text>
<text x="64.6" y="52.7">PA1</text>
<text x="119.8" y="49.2">PC0</text>
<text x="119.8" y="52.7">PC1</text>
<text x="129.1" y="51.3">16</text>
<text x="57.4" y="54.9">25</text>
<text x="57.4" y="58.4">26</text>
<text x="64.6" y="56.3">PA2</text>
<text x="64.6" y="59.8">PA3</text>
<text x="119.8" y="56.3">PC2</text>
<text x="119.8" y="59.8">PC3</text>
<text x="129.1" y="54.9">17</text>
<text x="129.1" y="58.4">18</text>
<text x="57.4" y="61.9">29</text>
<text x="57.4" y="65.4">30</text>
<text x="64.6" y="63.3">PA4</text>
<text x="119.8" y="63.3">PC4</text>
<text x="129.1" y="61.9">33</text>
<text x="129.1" y="65.4">34</text>
<text x="357" y="64.9">PE10</text>
<text x="57.4" y="69">31</text>
<text x="64.6" y="66.9">PA5</text>
<text x="64.6" y="70.4">PA6</text>
<text x="119.8" y="66.9">PC5</text>
<text x="119.8" y="70.4">PC6</text>
<text x="129.1" y="69">63</text>
<text x="57.4" y="72.5">32</text>
<text x="57.4" y="76">67</text>
<text x="64.6" y="73.9">PA7</text>
<text x="64.6" y="77.4">PA8</text>
<text x="119.8" y="73.9">PC7</text>
<text x="119.8" y="77.4">PC8</text>
<text x="129.1" y="72.5">64</text>
<text x="129.1" y="76">65</text>
<text x="57.4" y="79.6">68</text>
<text x="57.4" y="83.1">69</text>
<text x="64.6" y="81">PA9</text>
<text x="119.8" y="81">PC9</text>
<text x="129.1" y="79.6">66</text>
<text x="129.1" y="83.1">78</text>
<text x="57.4" y="86.6">70</text>
<text x="64.6" y="84.5">PA10</text>
<text x="64.6" y="88">PA11</text>
<text x="117.8" y="84.5">PC10</text>
<text x="117.8" y="88">PC11</text>
<text x="129.1" y="86.6">79</text>
<text x="57.4" y="90.1">71</text>
<text x="57.4" y="93.7">72</text>
<text x="64.6" y="91.5">PA12</text>
<text x="64.6" y="95.1">PA13</text>
<text x="95.6" y="95.1">PC13-TAMPER-RTC</text>
<text x="117.8" y="91.5">PC12</text>
<text x="129.1" y="93.7">7</text>
<text x="129.1" y="90.1">80</text>
<text x="57.4" y="97.2">76</text>
<text x="57.4" y="100.7">77</text>
<text x="64.6" y="98.6">PA14</text>
<text x="97.5" y="98.6">PC14-OSC32K_IN</text>
<text x="129.1" y="97.2">8</text>
<text x="129.1" y="100.7">9</text>
<text x="319" y="99">1</text>
<text x="328.1" y="99">2</text>
<text x="57.4" y="107.8">35</text>
<text x="64.6" y="102.1">PA15</text>
<text x="94.4" y="102.1">PC15-OSC32K_OUT</text>
<text x="129.1" y="107.8">81</text>
<text x="319" y="106">3</text>
<text x="328.1" y="106">4</text>
<text x="57.4" y="111.3">36</text>
<text x="64.6" y="109.2">PB0</text>
<text x="64.6" y="112.7">PB1</text>
<text x="119.6" y="109.2">PD0</text>
<text x="119.6" y="112.7">PD1</text>
<text x="129.1" y="111.3">82</text>
<text x="249.4" y="110.8">BOOT0</text>
<text x="57.4" y="114.8">37</text>
<text x="57.4" y="118.4">89</text>
<text x="64.6" y="116.2">PB2</text>
<text x="64.6" y="119.8">PB3</text>
<text x="119.6" y="116.2">PD2</text>
<text x="119.6" y="119.8">PD3</text>
<text x="129.1" y="114.8">83</text>
<text x="129.1" y="118.4">84</text>
<text x="57.4" y="121.9">90</text>
<text x="57.4" y="125.4">91</text>
<text x="64.6" y="123.3">PB4</text>
<text x="119.6" y="123.3">PD4</text>
<text x="129.1" y="121.9">85</text>
<text x="129.1" y="125.4">86</text>
<text x="249.4" y="123.1">BOOT1</text>
<text x="313.7" y="120.1">1</text>
<text x="322.8" y="120.1">2</text>
<text x="57.4" y="128.9">92</text>
<text x="64.6" y="126.8">PB5</text>
<text x="64.6" y="130.4">PB6</text>
<text x="119.6" y="126.8">PD5</text>
<text x="119.6" y="130.4">PD6</text>
<text x="129.1" y="128.9">87</text>
<text x="313.7" y="127.2">3</text>
<text x="322.8" y="127.2">4</text>
<text x="57.4" y="132.5">93</text>
<text x="57.4" y="136">95</text>
<text x="64.6" y="133.9">PB7</text>
<text x="64.6" y="137.4">PB8</text>
<text x="119.6" y="137.4">PD8</text>
<text x="119.6" y="133.9">PD7</text>
<text x="129.1" y="136">55</text>
<text x="129.1" y="132.5">88</text>
<text x="57.4" y="143.1">47</text>
<text x="57.4" y="139.5">96</text>
<text x="64.6" y="140.9">PB9</text>
<text x="119.6" y="140.9">PD9</text>
<text x="129.1" y="139.5">56</text>
<text x="129.1" y="143.1">57</text>
<text x="57.4" y="146.6">48</text>
<text x="64.6" y="144.5">PB10</text>
<text x="64.6" y="148">PB11</text>
<text x="117.5" y="144.5">PD10</text>
<text x="117.5" y="148">PD11</text>
<text x="129.1" y="146.6">58</text>
<text x="57.4" y="150.1">51</text>
<text x="57.4" y="153.6">52</text>
<text x="64.6" y="151.5">PB12</text>
<text x="64.6" y="155">PB13</text>
<text x="117.5" y="151.5">PD12</text>
<text x="117.5" y="155">PD13</text>
<text x="129.1" y="150.1">59</text>
<text x="129.1" y="153.6">60</text>
<text x="57.4" y="157.2">53</text>
<text x="57.4" y="160.7">54</text>
<text x="64.6" y="158.6">PB14</text>
<text x="117.5" y="158.6">PD14</text>
<text x="129.1" y="157.2">61</text>
<text x="129.1" y="160.7">62</text>
<text x="320.6" y="160.7">1</text>
<text x="329.5" y="157.3" transform="rotate(-90 329.5 157.3)">7</text>
<text x="331.3" y="160.8" transform="rotate(-90 331.3 160.8)">7</text>
<text x="64.6" y="162.1">PB15</text>
<text x="117.5" y="162.1">PD15</text>
<text x="129.1" y="167.7">97</text>
<text x="320.6" y="164.2">2</text>
<text x="320.6" y="167.7">3</text>
<text x="324.1" y="162.5">1</text>
<text x="324.1" y="166">2</text>
<text x="371.8" y="162.5">1</text>
<text x="371.8" y="166">2</text>
<text x="375.2" y="164.2">1</text>
<text x="375.2" y="167.7">2</text>
<text x="120" y="169.2">PE0</text>
<text x="120" y="172.7">PE1</text>
<text x="129.1" y="171.3">98</text>
<text x="320.6" y="171.3">4</text>
<text x="324.1" y="169.5">3</text>
<text x="324.1" y="173">4</text>
<text x="371.8" y="169.5">3</text>
<text x="371.8" y="173">4</text>
<text x="375.2" y="171.3">3</text>
<text x="59.4" y="178.3">6</text>
<text x="64.6" y="179.7">VBAT</text>
<text x="120" y="176.2">PE2</text>
<text x="120" y="179.7">PE3</text>
<text x="129.1" y="174.8">1</text>
<text x="129.1" y="178.3">2</text>
<text x="320.6" y="174.8">5</text>
<text x="324.1" y="176.6">5</text>
<text x="331.3" y="177.4" transform="rotate(-90 331.3 177.4)">6</text>
<text x="371.8" y="176.6">5</text>
<text x="375.2" y="174.8">4</text>
<text x="375.2" y="178.3">5</text>
<text x="57.4" y="181.9">12</text>
<text x="57.4" y="185.4">13</text>
<text x="64.6" y="183.3">OSC_IN</text>
<text x="120" y="183.3">PE4</text>
<text x="129.1" y="181.9">3</text>
<text x="129.1" y="185.4">4</text>
<text x="329.5" y="180.9" transform="rotate(-90 329.5 180.9)">6</text>
<text x="371.8" y="180.1">6</text>
<text x="375.2" y="181.9">6</text>
<text x="57.4" y="188.9">14</text>
<text x="64.6" y="186.8">OSC_OUT</text>
<text x="64.6" y="190.3">NRST</text>
<text x="120" y="186.8">PE5</text>
<text x="120" y="190.3">PE6</text>
<text x="129.1" y="188.9">5</text>
<text x="57.4" y="192.4">19</text>
<text x="57.4" y="196">20</text>
<text x="64.6" y="193.9">VSSA</text>
<text x="64.6" y="197.4">VREF-</text>
<text x="120" y="193.9">PE7</text>
<text x="120" y="197.4">PE8</text>
<text x="129.1" y="192.4">38</text>
<text x="129.1" y="196">39</text>
<text x="57.4" y="199.5">21</text>
<text x="57.4" y="203">22</text>
<text x="64.6" y="200.9">VREF+</text>
<text x="120" y="200.9">PE9</text>
<text x="129.1" y="199.5">40</text>
<text x="129.1" y="203">41</text>
<text x="57.4" y="206.6">94</text>
<text x="64.6" y="204.4">VDDA</text>
<text x="64.6" y="208">BOOT0</text>
<text x="118" y="204.4">PE10</text>
<text x="118" y="208">PE11</text>
<text x="129.1" y="206.6">42</text>
<text x="57.4" y="213.6">73</text>
<text x="64.6" y="215">NC</text>
<text x="118" y="211.5">PE12</text>
<text x="118" y="215">PE13</text>
<text x="129.1" y="210.1">43</text>
<text x="129.1" y="213.6">44</text>
<text x="118" y="218.5">PE14</text>
<text x="129.1" y="217.1">45</text>
<text x="129.1" y="220.7">46</text>
<text x="118" y="222.1">PE15</text>
</g>
<g font-size="3.2">
<text x="215.2" y="162.1">1</text>
<text x="215.2" y="165.6">2</text>
<text x="276.9" y="162.1">1</text>
<text x="276.9" y="165.6">2</text>
<text x="215.2" y="169.2">3</text>
<text x="215.2" y="172.7">4</text>
<text x="276.9" y="169.2">3</text>
<text x="276.9" y="172.7">4</text>
<text x="215.2" y="176.2">5</text>
<text x="215.2" y="179.7">6</text>
<text x="276.9" y="176.2">5</text>
<text x="276.9" y="179.7">6</text>
<text x="330.6" y="209.7">1</text>
<text x="341.2" y="209.7">2</text>
<text x="330.6" y="213.3">3</text>
<text x="341.2" y="213.3">4</text>
<text x="330.6" y="216.8">5</text>
<text x="330.6" y="220.3">7</text>
<text x="341.2" y="216.8">6</text>
<text x="341.2" y="220.3">8</text>
<text x="75.1" y="227" transform="rotate(-90 75.1 227)">VDD</text>
<text x="78.7" y="227" transform="rotate(-90 78.7 227)">VDD</text>
<text x="82.2" y="227" transform="rotate(-90 82.2 227)">VDD</text>
<text x="85.7" y="227" transform="rotate(-90 85.7 227)">VDD</text>
<text x="89.3" y="227" transform="rotate(-90 89.3 227)">VDD</text>
<text x="103.4" y="227" transform="rotate(-90 103.4 227)">VSS</text>
<text x="106.9" y="227" transform="rotate(-90 106.9 227)">VSS</text>
<text x="110.4" y="227" transform="rotate(-90 110.4 227)">VSS</text>
<text x="113.9" y="227" transform="rotate(-90 113.9 227)">VSS</text>
<text x="117.5" y="227" transform="rotate(-90 117.5 227)">VSS</text>
<text x="330.6" y="223.8">9</text>
<text x="330.6" y="227.4">11</text>
<text x="339.2" y="223.8">10</text>
<text x="339.2" y="227.4">12</text>
<text x="330.6" y="230.9">13</text>
<text x="339.2" y="230.9">14</text>
<text x="73.7" y="234.2" transform="rotate(-90 73.7 234.2)">11</text>
<text x="77.3" y="234.2" transform="rotate(-90 77.3 234.2)">28</text>
<text x="80.8" y="234.2" transform="rotate(-90 80.8 234.2)">50</text>
<text x="84.3" y="234.2" transform="rotate(-90 84.3 234.2)">75</text>
<text x="87.8" y="236.2" transform="rotate(-90 87.8 236.2)">100</text>
<text x="102" y="234.2" transform="rotate(-90 102 234.2)">10</text>
<text x="105.5" y="234.2" transform="rotate(-90 105.5 234.2)">27</text>
<text x="109" y="234.2" transform="rotate(-90 109 234.2)">49</text>
<text x="112.5" y="234.2" transform="rotate(-90 112.5 234.2)">74</text>
<text x="116.1" y="234.2" transform="rotate(-90 116.1 234.2)">99</text>
<text x="330.6" y="234.4">15</text>
<text x="330.6" y="237.9">17</text>
<text x="339.2" y="234.4">16</text>
<text x="339.2" y="237.9">18</text>
<text x="330.6" y="241.5">19</text>
<text x="330.6" y="245">21</text>
<text x="339.2" y="241.5">20</text>
<text x="339.2" y="245">22</text>
<text x="330.6" y="248.5">23</text>
<text x="339.2" y="248.5">24</text>
<text x="330.6" y="252.1">25</text>
<text x="339.2" y="252.1">26</text>
</g>
</svg>
